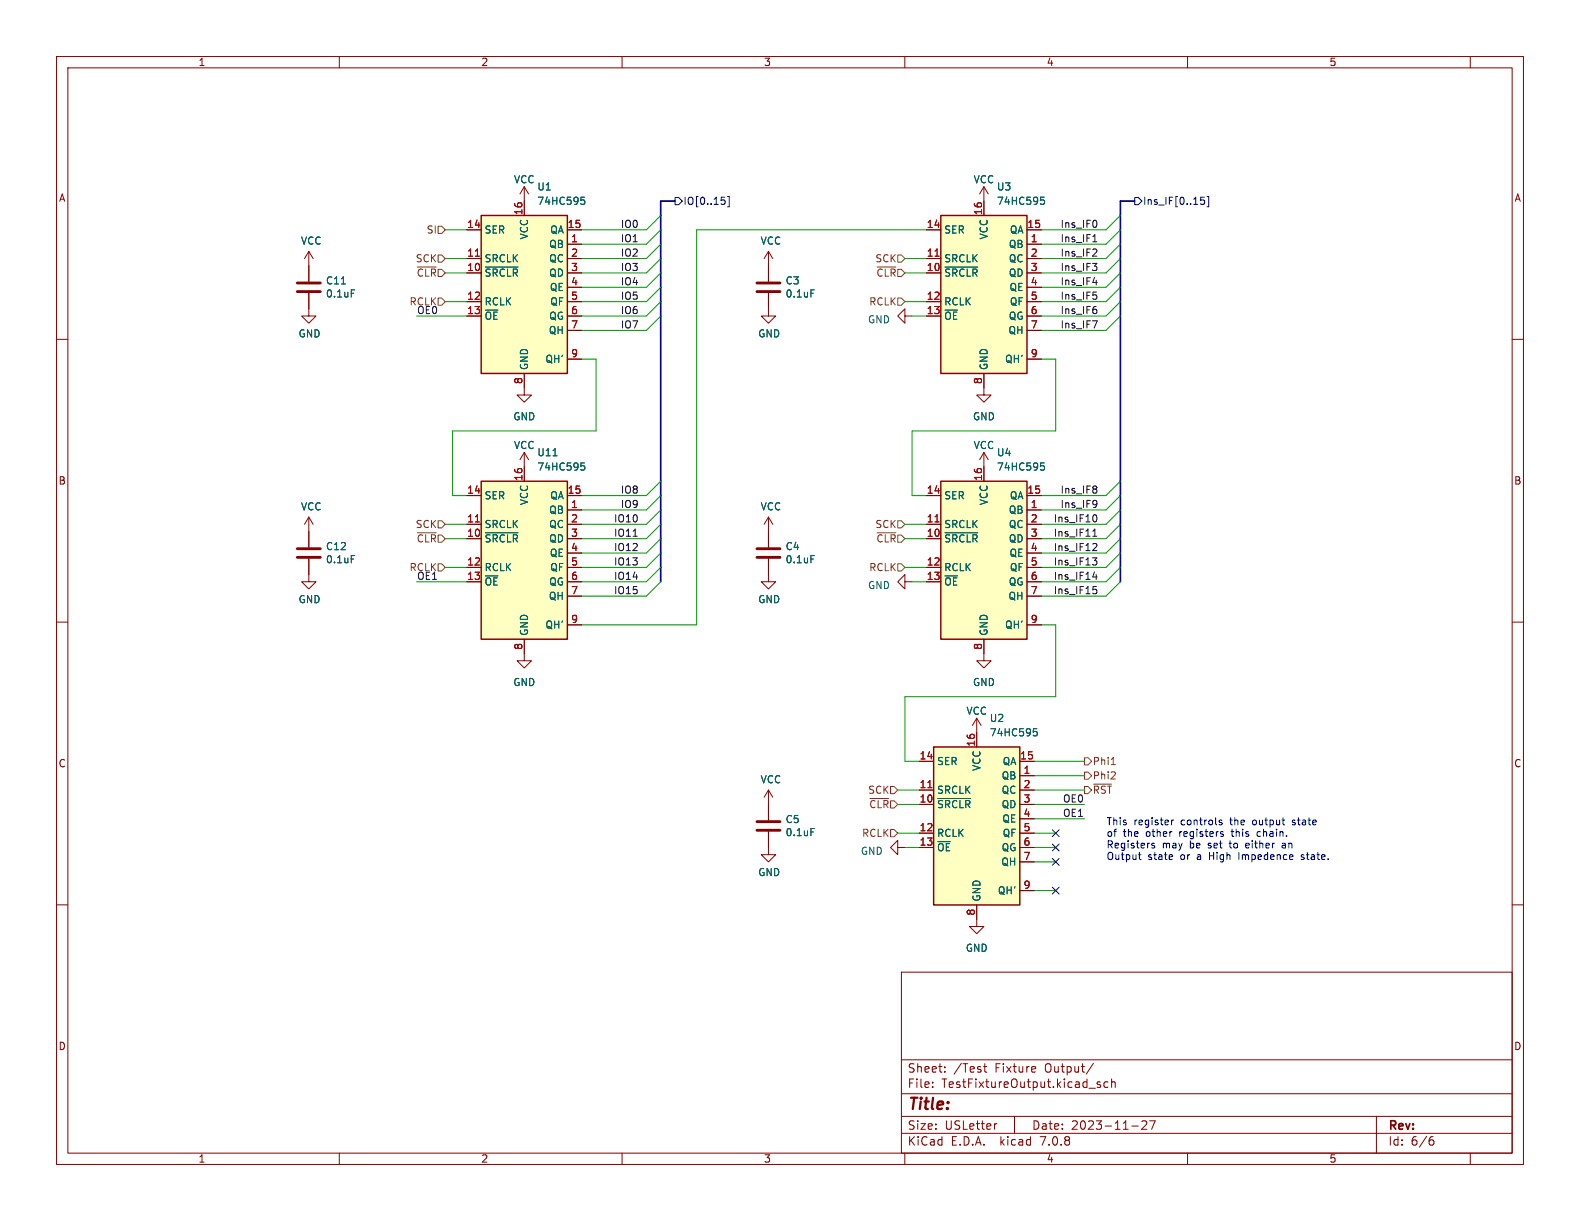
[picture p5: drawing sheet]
<svg xmlns="http://www.w3.org/2000/svg" width="279mm" height="216mm" viewBox="0 0 279 216" stroke-linecap="round" stroke-linejoin="round" font-family="sans-serif">
<g fill="none" stroke="#840000" stroke-width=".18">
<path d="M10 10h259.4v195.9h-259.4zM12 12h255.4v191.9h-255.4zM60 10v2M110 10v2M160 10v2M210 10v2M260 10v2M92.7 33v5.1M92.7 33l-.8 1.3M92.7 33l.8 1.3M174 33l-.8 1.3M174 33v5.1"/>
<path d="M174 33l.8 1.3M10 60h2M54.6 51.8v4.1h1.3l-1.3 1.3-1.3-1.3h1.3M54.6 44.5v5.3M54.6 44.5l-.8 1.2M54.6 44.5l.8 1.2M82.5 48.3h2.6M82.5 45.7h2.6M82.5 53.3h2.6M82.5 55.9h2.6M82.5 40.6h2.6M100.3 43.2h2.6"/>
<path d="M100.3 48.3h2.6M100.3 45.7h2.6M100.3 53.3h2.6M100.3 55.9h2.6M100.3 40.6h2.6M100.3 50.8h2.6M100.3 58.4h2.6M135.9 51.8v4.1h1.3l-1.3 1.3-1.3-1.3h1.3M135.9 44.5v5.3M135.9 44.5l-.8 1.2M135.9 44.5l.8 1.2M160 55.9v-1.3l-1.3 1.3 1.3 1.3v-1.3h1.3"/>
<path d="M163.8 48.3h2.6M163.8 45.7h2.6M163.8 53.3h2.6M163.8 55.9h2.6M163.8 40.6h2.6M181.6 43.2h2.5M181.6 48.3h2.5M181.6 45.7h2.5M181.6 53.3h2.5M181.6 55.9h2.5M181.6 40.6h2.5M181.6 50.8h2.5"/>
<path d="M181.6 58.4h2.5M267.4 60h2M92.7 66v3.9h1.3l-1.3 1.2-1.3-1.2h1.3M100.3 63.5h2.6M174 66v3.9h1.3l-1.3 1.2-1.3-1.2h1.3M181.6 63.5h2.5M54.6 98.8v4.1h1.3l-1.3 1.2-1.3-1.2h1.3M54.6 91.4v5.4M54.6 91.4l-.8 1.3M54.6 91.4l.8 1.3M82.5 95.3h2.6M82.5 92.7h2.6"/>
<path d="M82.5 87.6h2.6M92.7 80v5.1M92.7 80l-.8 1.3M92.7 80l.8 1.3M100.3 90.2h2.6M100.3 95.3h2.6M100.3 92.7h2.6M100.3 87.6h2.6M100.3 97.8h2.6M135.9 98.8v4.1h1.3l-1.3 1.2-1.3-1.2h1.3M135.9 91.4v5.4M135.9 91.4l-.8 1.3"/>
<path d="M135.9 91.4l.8 1.3M163.8 95.3h2.6M163.8 92.7h2.6M163.8 87.6h2.6M174 80v5.1M174 80l-.8 1.3M174 80l.8 1.3M181.6 90.2h2.5M181.6 95.3h2.5M181.6 92.7h2.5M181.6 87.6h2.5M181.6 97.8h2.5"/>
<path d="M10 110h2M82.5 100.3h2.6M82.5 102.9h2.6M92.7 113v3.8h1.3l-1.3 1.3-1.3-1.3h1.3M100.3 100.3h2.6M100.3 102.9h2.6M100.3 105.4h2.6M100.3 110.5h2.6M160 102.9v-1.3l-1.3 1.3 1.3 1.2v-1.2h1.3M163.8 100.3h2.6M163.8 102.9h2.6M174 113v3.8h1.3l-1.3 1.3-1.3-1.3h1.3"/>
<path d="M181.6 100.3h2.5M181.6 102.9h2.5M181.6 105.4h2.5M181.6 110.5h2.5M267.4 110h2M135.9 139.7l-.8 1.3M135.9 139.7v5.3M135.9 139.7l.8 1.3M162.6 139.7h2.5M162.6 134.6h2.5M172.7 127l-.7 1.3M172.7 127v5.1"/>
<path d="M172.7 127l.8 1.3M180.3 137.2h2.6M180.3 139.7h2.6M180.3 134.6h2.6M10 160h2M135.9 147.1v4h1.3l-1.3 1.3-1.3-1.3h1.3M158.7 149.9v-1.3l-1.2 1.3 1.2 1.2v-1.2h1.3M162.6 142.2h2.5M162.6 147.3h2.5M162.6 149.9h2.5M180.3 142.2h2.6M180.3 147.3h2.6"/>
<path d="M180.3 149.9h2.6M180.3 144.8h2.6M180.3 152.4h2.6M180.3 157.5h2.6M267.4 160h2M159.4 171.9h108v32h-108zM172.7 160v3.8h1.3l-1.3 1.3-1.3-1.3h1.3M159.4 197.4h108M159.4 193.4h108M159.4 187.4h108M164.9 192.1v.2M164.9 191.4v.1"/>
<path d="M167.1 189.4v.2M167.1 188.7v.1M173.9 188.6h.6M174.1 188.1v1.3l.4 .2M176.3 198.7l-.3 .1M179.4 197.4v3M182.9 188.6l.2 .3-.7 .2M183.1 189.5l-.2 .1M192.6 192.4h1.1M193.4 188l-1.3 1.9M194.6 191.4l-.4-.1-.2 .2 .1 .2 .5 .2v.3h-.6M195.9 191.4l-.4-.1-.3 .3v.4l.2 .2h.5"/>
<path d="M196.6 191.4l.2-.1 .3 .1 .1 .9M196.6 190.8v1.5M200.1 199.1h1.2M201.9 198.3l.6-.1 .2 .1 .1 .3-.9 1.1h.9M203.3 198.2h1l-.7 1.5M243.4 197.4v6.5M60 203.9v2M110 203.9v2M159.4 200.4h108M160 203.9v2M210 203.9v2M253 201.6h.3l.3 .2-.1 .5-.5 .2"/>
<path d="M253.4 201l-.4 .1M260 203.9v2"/>
</g>
<path d="M52.6 51.6h4M52.6 50h4M133.9 51.6h4M133.9 50h4M52.6 98.6h4M52.6 97h4M133.9 98.6h4M133.9 97h4M133.9 146.8h4M133.9 145.3h4" fill="none" stroke="#840000" stroke-width=".51"/>
<g fill="none" stroke="#006464" stroke-width=".18">
<path d="M102.8 34.9h.6M102.9 35.4h.3l.2 .2v.4l-.5 .1M184 34.9h.6M184.2 35.4h.3l.2 .2-.1 .4-.4 .1M60.4 50.2h.7M62.1 51.3h.6M85.8 47.2h5.8M143.4 51.3h.6M167.1 47.2h5.8M62.1 98.2h.6M85.8 94.2h5.8M97.8 80.6h.7"/>
<path d="M102.8 81.9h.6M102.9 82.3h.3l.2 .3v.4l-.5 .1M143.4 98.2h.6M167.1 94.2h5.8M184 81.9h.6M184.2 82.3h.3l.2 .3-.1 .4-.4 .1M182.8 128.8h.6M182.9 129.3h.3l.2 .3v.4l-.5 .1M143.4 146.5h.6M165.8 141.2h5.8"/>
</g>
<g fill="#ffffc2" stroke="#ffffc2" stroke-width=".18">
<path d="M165.1 132.1h15.2v27.9h-15.2z"/>
<path d="M166.4 38.1h15.2v27.9h-15.2z"/>
<path d="M85.1 85.1h15.2v27.9h-15.2z"/>
<path d="M166.4 85.1h15.2v27.9h-15.2z"/>
<path d="M85.1 38.1h15.2v27.9h-15.2z"/>
</g>
<path d="M85.1 38.1h15.2v27.9h-15.2zM166.4 38.1h15.2v27.9h-15.2zM85.1 85.1h15.2v27.9h-15.2zM166.4 85.1h15.2v27.9h-15.2zM165.1 132.1h15.2v27.9h-15.2z" fill="none" stroke="#840000" stroke-width=".25"/>
<path d="M84.1 45.3h.7M165.3 45.3h.8M84.1 92.3h.7M165.3 92.3h.8M164.1 139.3h.7" fill="none" stroke="#a90000" stroke-width=".18"/>
<g fill="none" stroke="#725600" stroke-width=".18">
<path d="M73.8 47.2h3.3M77.5 52.7h.6l.6 .6-.6 .7h-.6zM77.5 45.1h.6l.6 .6-.6 .7h-.6zM77.5 40h.6l.6 .6-.6 .7h-.6zM155.1 47.2h3.3M158.7 45.1h.7l.6 .6-.6 .7h-.7zM158.7 52.7h.7l.6 .6-.6 .7h-.7zM73.8 94.2h3.3M77.5 92.1h.6l.6 .6-.6 .6h-.6zM77.5 99.7h.6l.6 .6-.6 .7h-.6zM155.1 94.2h3.3M158.7 99.7h.7l.6 .6-.6 .7h-.7z"/>
<path d="M158.7 92.1h.7l.6 .6-.6 .6h-.7zM157.5 139.1h.6l.6 .6-.6 .6h-.6zM191.8 139.1h.6l.6 .6-.6 .6h-.6zM191.8 134h.6l.6 .6-.6 .7h-.6zM191.8 136.5h.6l.6 .7-.6 .6h-.6zM193.4 138.7h3.2M196.4 137.7h.8M196.5 135.2h.7M197.2 136.6v.4M153.8 141.2h3.4M157.5 146.7h.6l.6 .6-.6 .7h-.6z"/>
</g>
<g fill="none" stroke="#000084" stroke-width=".18">
<path d="M119.4 34.9h.6l.6 .7-.6 .6h-.6zM127.6 34.9h.6M128 35.4l.2 .2v.3l-.2 .2M128.7 34.7h.3v1.9h-.3M200.7 34.9h.6l.6 .7-.6 .6h-.6zM212.4 34.9h.6M212.4 35.4h.4l.2 .2-.1 .5h-.5M213.4 34.7h.3v1.9h-.3M186.1 146.7l1.2 1.2M186.1 151.8l1.2 1.2M186.1 149.3l1.2 1.2M186.1 156.9l1.2 1.2"/>
<path d="M187.3 146.7l-1.2 1.2M187.3 151.8l-1.2 1.2M187.3 149.3l-1.2 1.2M187.3 156.9l-1.2 1.2"/>
</g>
<g fill="none" stroke="#0f0f0f" stroke-width=".18">
<path d="M193.8 39.1l.2 .3-.2 .7M193.2 56.7h.8l-.5 1.3M193.2 46.6h.8l-.5 .4M193.2 42.8h.8M193.2 50h.8M193.3 51.6h.6M193.8 44.1l.2 .2-.1 .3-.7 .7h.8M193.8 52.2l.2 .2-.2 .5M193.8 54.7l.2 .2-.2 .5M193.9 47.2v.5M112 94.8h.7M193.2 98.6h.8l-.5 .5 .4 .1 .1 .5-.3 .2h-.3"/>
<path d="M193.2 94.8h.8M193.4 93.9l.2-.3v1.2M193.4 96.1l.4 .1 .2 .3-.8 .9h.8M193.7 91a.79 .79 0 0 1 0 1.3M193.8 86l.2 .2-.2 .2M193.8 86.5l.2 .2-.2 .4M193.8 88.5l.1 .1a1.07 1.07 0 0 1-.1 1M194 89l-.2 .2M193.2 102h.8M193.3 103.7h.6M193.4 104.2h.3l.3 .2-.2 .5-.4 .1M193.8 101.6v.8"/>
</g>
<g fill="none" stroke="#0000c2" stroke-width=".18">
<path d="M201.3 151.1h.5M201.5 150.7v1.1l.3 .2M204.1 149.2l-.3-.1-.1 .2v.2l.4 .1v.3h-.4M207.2 145v.9M207.5 145l-.3 .2M215.6 145.1h.5M215.6 145.4l.5 .1v.2l-.2 .2-.3-.1M216 147.5h.3l.1 .2-.2 .2h-.3M216 147.1h.3M219.1 150.7v1.3M220.5 149.1l-.2 .2v.5l.2 .1M220.9 149.4l-.6 .1"/>
<path d="M222.5 147.1l-.2 .2v.4l.2 .2M227.1 149.1l-.3 .1M227.2 149.5h-.3l-.2 .1 .1 .3h.4M228.5 145.8l.1 .1M228.7 145l-.2 .2 .2 .2M230.1 151.9l.4 .1M230.5 151.1l-.4 .2 .1 .2 .3 .1"/>
</g>
<path d="M119.4 35.6h-2.6v67.3M200.7 35.6h-2.6v67.3" fill="none" stroke="#000084" stroke-width=".3"/>
<g fill="none" stroke="#009600" stroke-width=".18">
<path d="M116.8 38.1l-2.5 2.5h-11.4M198.1 38.1l-2.5 2.5h-11.5M73.7 55.9h8.8M78.7 45.7h3.8M78.7 48.3h3.8M78.7 53.3h3.8M78.7 40.6h3.8M116.8 53.3l-2.5 2.6h-11.4M116.8 48.3l-2.5 2.5h-11.4M116.8 55.9l-2.5 2.5h-11.4M116.8 43.2l-2.5 2.5h-11.4M116.8 45.7l-2.5 2.6h-11.4"/>
<path d="M116.8 50.8l-2.5 2.5h-11.4M116.8 40.6l-2.5 2.6h-11.4M160 45.7h3.8M160 48.3h3.8M160 53.3h3.8M161.3 55.9h2.5M163.8 40.6h-40.6v69.9h-20.3M198.1 53.3l-2.5 2.6h-11.5M198.1 48.3l-2.5 2.5h-11.5M198.1 55.9l-2.5 2.5h-11.5M198.1 43.2l-2.5 2.5h-11.5M198.1 45.7l-2.5 2.6h-11.5"/>
<path d="M198.1 50.8l-2.5 2.5h-11.5M198.1 40.6l-2.5 2.6h-11.5M102.9 63.5h2.5v12.7h-25.4v11.4h2.5M184.1 63.5h2.6v12.7h-25.4v11.4h2.5M78.7 95.3h3.8M78.7 92.7h3.8M116.8 87.6l-2.5 2.6h-11.4M116.8 95.3l-2.5 2.5h-11.4M116.8 92.7l-2.5 2.6h-11.4M116.8 85.1l-2.5 2.5h-11.4M116.8 90.2l-2.5 2.5h-11.4M116.8 97.8l-2.5 2.5h-11.4"/>
<path d="M160 95.3h3.8M160 92.7h3.8M198.1 87.6l-2.5 2.6h-11.5M198.1 95.3l-2.5 2.5h-11.5M198.1 92.7l-2.5 2.6h-11.5M198.1 85.1l-2.5 2.5h-11.5M198.1 90.2l-2.5 2.5h-11.5M198.1 97.8l-2.5 2.5h-11.5M73.7 102.9h8.8M78.7 100.3h3.8M116.8 100.3l-2.5 2.6h-11.4M116.8 102.9l-2.5 2.5h-11.4"/>
<path d="M160 100.3h3.8M161.3 102.9h2.5M184.1 110.5h2.6v12.7h-26.7v11.4h2.6M198.1 100.3l-2.5 2.6h-11.5M198.1 102.9l-2.5 2.5h-11.5M158.7 139.7h3.9M182.9 134.6h8.9M182.9 139.7h8.9M182.9 137.2h8.9M158.7 142.2h3.9M158.7 147.3h3.9M160 149.9h2.6"/>
<path d="M182.9 149.9h3.8M182.9 142.2h8.9M182.9 147.3h3.8M182.9 144.8h8.9M182.9 157.5h3.8M182.9 152.4h3.8"/>
</g>
<text font-size="2.8" fill="#840000" x="160.4" y="196.8">Title:</text>
<g font-size="2.1" fill="#840000">
<text x="160.4" y="189.9">Sheet:</text>
<text x="168.6" y="189.9">/Test</text>
<text x="176" y="189.9">Fixture</text>
<text x="184.9" y="189.9">Output/</text>
<text x="160.4" y="192.6">File:</text>
<text x="166.5" y="192.6">TestFixtureOutput.kicad_sch</text>
<text x="160.4" y="202.8">KiCad</text>
<text x="160.4" y="200">Size:</text>
<text x="167.1" y="200">USLetter</text>
<text x="168.1" y="202.8">E.D.A.</text>
<text x="177" y="202.8">kicad</text>
<text x="182.4" y="200">Date:</text>
<text x="184.2" y="202.8">7.0.8</text>
<text x="189.4" y="200">2023-11-27</text>
<text x="245.4" y="200.2">Rev:</text>
<text x="245.4" y="202.8">Id:</text>
<text x="249.5" y="202.8">6/6</text>
</g>
<g font-size="1.8" fill="#840000">
<text x="35" y="11.9">1</text>
<text x="85" y="11.9">2</text>
<text x="135" y="11.9">3</text>
<text x="185" y="11.9">4</text>
<text x="235" y="11.9">5</text>
<text x="10.3" y="35.9">A</text>
<text x="267.7" y="35.9">A</text>
<text x="10.3" y="85.9">B</text>
<text x="267.7" y="85.9">B</text>
<text x="10.3" y="135.9">C</text>
<text x="267.7" y="135.9">C</text>
<text x="10.3" y="185.9">D</text>
<text x="267.7" y="185.9">D</text>
<text x="35" y="205.8">1</text>
<text x="85" y="205.8">2</text>
<text x="135" y="205.8">3</text>
<text x="185" y="205.8">4</text>
<text x="235" y="205.8">5</text>
</g>
<g font-size="1.8" fill="#006464">
<text x="90.8" y="32.6">VCC</text>
<text x="94.9" y="33.9">U1</text>
<text x="172.1" y="32.6">VCC</text>
<text x="176.2" y="33.9">U3</text>
<text x="85.6" y="41.5">SER</text>
<text x="94.9" y="36.4">74HC595</text>
<text x="97.2" y="41.5">QA</text>
<text x="166.9" y="41.5">SER</text>
<text x="176.2" y="36.4">74HC595</text>
<text x="178.5" y="41.5">QA</text>
<text x="53.1" y="43.5">VCC</text>
<text x="85.6" y="46.6">SRCLK</text>
<text x="93.6" y="42.4" transform="rotate(-90 93.6 42.4)">VCC</text>
<text x="97" y="44">QB</text>
<text x="97" y="46.6">QC</text>
<text x="134.4" y="43.5">VCC</text>
<text x="166.9" y="46.6">SRCLK</text>
<text x="174.9" y="42.4" transform="rotate(-90 174.9 42.4)">VCC</text>
<text x="178.3" y="44">QB</text>
<text x="178.3" y="46.6">QC</text>
<text x="57.5" y="50.5">C11</text>
<text x="57.5" y="52.8">0.1uF</text>
<text x="85.6" y="49.1">~{SRCLR}</text>
<text x="97" y="49.1">QD</text>
<text x="97.1" y="51.7">QE</text>
<text x="138.8" y="50.5">C3</text>
<text x="138.8" y="52.8">0.1uF</text>
<text x="166.9" y="49.1">~{SRCLR}</text>
<text x="178.3" y="49.1">QD</text>
<text x="178.4" y="51.7">QE</text>
<text x="52.7" y="59.9">GND</text>
<text x="85.6" y="54.2">RCLK</text>
<text x="85.6" y="56.7">~{OE}</text>
<text x="97" y="59.3">QH</text>
<text x="97" y="56.7">QG</text>
<text x="97.2" y="54.2">QF</text>
<text x="134" y="59.9">GND</text>
<text x="153.4" y="57.4">GND</text>
<text x="166.9" y="54.2">RCLK</text>
<text x="166.9" y="56.7">~{OE}</text>
<text x="178.2" y="59.3">QH</text>
<text x="178.3" y="56.7">QG</text>
<text x="178.5" y="54.2">QF</text>
<text x="93.6" y="65.5" transform="rotate(-90 93.6 65.5)">GND</text>
<text x="96.4" y="64.4">QH'</text>
<text x="174.9" y="65.5" transform="rotate(-90 174.9 65.5)">GND</text>
<text x="177.6" y="64.4">QH'</text>
<text x="90.7" y="74.5">GND</text>
<text x="172" y="74.5">GND</text>
<text x="90.8" y="79.6">VCC</text>
<text x="94.9" y="80.9">U11</text>
<text x="94.9" y="83.4">74HC595</text>
<text x="172.1" y="79.6">VCC</text>
<text x="176.2" y="80.9">U4</text>
<text x="176.2" y="83.4">74HC595</text>
<text x="85.6" y="88.5">SER</text>
<text x="93.6" y="89.4" transform="rotate(-90 93.6 89.4)">VCC</text>
<text x="97.2" y="88.5">QA</text>
<text x="166.9" y="88.5">SER</text>
<text x="174.9" y="89.4" transform="rotate(-90 174.9 89.4)">VCC</text>
<text x="178.5" y="88.5">QA</text>
<text x="53.1" y="90.4">VCC</text>
<text x="85.6" y="93.6">SRCLK</text>
<text x="97" y="91">QB</text>
<text x="97" y="93.6">QC</text>
<text x="134.4" y="90.4">VCC</text>
<text x="166.9" y="93.6">SRCLK</text>
<text x="178.3" y="91">QB</text>
<text x="178.3" y="93.6">QC</text>
<text x="57.5" y="97.5">C12</text>
<text x="57.5" y="99.8">0.1uF</text>
<text x="85.6" y="96.1">~{SRCLR}</text>
<text x="85.6" y="101.2">RCLK</text>
<text x="97" y="96.1">QD</text>
<text x="97.1" y="98.7">QE</text>
<text x="97.2" y="101.2">QF</text>
<text x="138.8" y="97.5">C4</text>
<text x="138.8" y="99.8">0.1uF</text>
<text x="166.9" y="96.1">~{SRCLR}</text>
<text x="166.9" y="101.2">RCLK</text>
<text x="178.3" y="96.1">QD</text>
<text x="178.4" y="98.7">QE</text>
<text x="178.5" y="101.2">QF</text>
<text x="52.7" y="106.9">GND</text>
<text x="85.6" y="103.7">~{OE}</text>
<text x="97" y="106.3">QH</text>
<text x="97" y="103.7">QG</text>
<text x="134" y="106.9">GND</text>
<text x="153.4" y="104.4">GND</text>
<text x="166.9" y="103.7">~{OE}</text>
<text x="178.2" y="106.3">QH</text>
<text x="178.3" y="103.7">QG</text>
<text x="93.6" y="112.5" transform="rotate(-90 93.6 112.5)">GND</text>
<text x="96.4" y="111.4">QH'</text>
<text x="174.9" y="112.5" transform="rotate(-90 174.9 112.5)">GND</text>
<text x="177.6" y="111.4">QH'</text>
<text x="90.7" y="121.5">GND</text>
<text x="172" y="121.5">GND</text>
<text x="170.8" y="126.6">VCC</text>
<text x="174.9" y="127.9">U2</text>
<text x="174.9" y="130.4">74HC595</text>
<text x="165.6" y="135.5">SER</text>
<text x="173.6" y="136.4" transform="rotate(-90 173.6 136.4)">VCC</text>
<text x="177.2" y="135.5">QA</text>
<text x="134.4" y="138.7">VCC</text>
<text x="165.6" y="143.1">~{SRCLR}</text>
<text x="165.6" y="140.6">SRCLK</text>
<text x="177" y="138">QB</text>
<text x="177" y="140.6">QC</text>
<text x="177" y="143.1">QD</text>
<text x="138.8" y="145.7">C5</text>
<text x="138.8" y="148.1">0.1uF</text>
<text x="165.6" y="148.2">RCLK</text>
<text x="177.1" y="145.6">QE</text>
<text x="177.2" y="148.2">QF</text>
<text x="134" y="155.1">GND</text>
<text x="152.1" y="151.4">GND</text>
<text x="165.6" y="150.7">~{OE}</text>
<text x="177" y="153.3">QH</text>
<text x="177" y="150.7">QG</text>
<text x="173.6" y="159.5" transform="rotate(-90 173.6 159.5)">GND</text>
<text x="176.4" y="158.3">QH'</text>
<text x="170.7" y="168.5">GND</text>
</g>
<g font-size="1.8" fill="#725600">
<text x="75.4" y="41.5">SI</text>
<text x="73.4" y="46.6">SCK</text>
<text x="154.7" y="46.6">SCK</text>
<text x="73.6" y="49.1">~{CLR}</text>
<text x="154.9" y="49.1">~{CLR}</text>
<text x="72.3" y="54.2">RCLK</text>
<text x="153.6" y="54.2">RCLK</text>
<text x="73.4" y="93.6">SCK</text>
<text x="154.7" y="93.6">SCK</text>
<text x="72.3" y="101.2">RCLK</text>
<text x="73.6" y="96.1">~{CLR}</text>
<text x="153.6" y="101.2">RCLK</text>
<text x="154.9" y="96.1">~{CLR}</text>
<text x="193.1" y="135.5">Phi1</text>
<text x="153.4" y="140.6">SCK</text>
<text x="153.6" y="143.1">~{CLR}</text>
<text x="193.1" y="140.6">~{RST}</text>
<text x="193.1" y="138">Phi2</text>
<text x="152.3" y="148.2">RCLK</text>
</g>
<g font-size="1.8" fill="#a90000">
<text x="82.5" y="40.4">14</text>
<text x="92.5" y="38.1" transform="rotate(-90 92.5 38.1)">16</text>
<text x="100.3" y="40.4">15</text>
<text x="163.8" y="40.4">14</text>
<text x="173.7" y="38.1" transform="rotate(-90 173.7 38.1)">16</text>
<text x="181.6" y="40.4">15</text>
<text x="82.5" y="45.5">11</text>
<text x="100.9" y="42.9">1</text>
<text x="100.9" y="45.5">2</text>
<text x="163.8" y="45.5">11</text>
<text x="182.2" y="42.9">1</text>
<text x="182.2" y="45.5">2</text>
<text x="82.5" y="48">10</text>
<text x="82.5" y="53.1">12</text>
<text x="100.9" y="48">3</text>
<text x="100.9" y="50.5">4</text>
<text x="100.9" y="53.1">5</text>
<text x="163.8" y="48">10</text>
<text x="163.8" y="53.1">12</text>
<text x="182.2" y="48">3</text>
<text x="182.2" y="50.5">4</text>
<text x="182.2" y="53.1">5</text>
<text x="82.5" y="55.6">13</text>
<text x="100.9" y="55.6">6</text>
<text x="100.9" y="58.2">7</text>
<text x="163.8" y="55.6">13</text>
<text x="182.2" y="55.6">6</text>
<text x="182.2" y="58.2">7</text>
<text x="100.9" y="63.2">9</text>
<text x="182.2" y="63.2">9</text>
<text x="92.5" y="68" transform="rotate(-90 92.5 68)">8</text>
<text x="173.7" y="68" transform="rotate(-90 173.7 68)">8</text>
<text x="82.5" y="87.4">14</text>
<text x="92.5" y="85.1" transform="rotate(-90 92.5 85.1)">16</text>
<text x="100.3" y="87.4">15</text>
<text x="100.9" y="89.9">1</text>
<text x="163.8" y="87.4">14</text>
<text x="173.7" y="85.1" transform="rotate(-90 173.7 85.1)">16</text>
<text x="181.6" y="87.4">15</text>
<text x="182.2" y="89.9">1</text>
<text x="82.5" y="95">10</text>
<text x="82.5" y="92.5">11</text>
<text x="100.9" y="92.5">2</text>
<text x="100.9" y="95">3</text>
<text x="163.8" y="95">10</text>
<text x="163.8" y="92.5">11</text>
<text x="182.2" y="92.5">2</text>
<text x="182.2" y="95">3</text>
<text x="82.5" y="100.1">12</text>
<text x="100.9" y="97.5">4</text>
<text x="100.9" y="100.1">5</text>
<text x="163.8" y="100.1">12</text>
<text x="182.2" y="97.5">4</text>
<text x="182.2" y="100.1">5</text>
<text x="82.5" y="102.6">13</text>
<text x="100.9" y="102.6">6</text>
<text x="100.9" y="105.2">7</text>
<text x="163.8" y="102.6">13</text>
<text x="182.2" y="102.6">6</text>
<text x="182.2" y="105.2">7</text>
<text x="100.9" y="110.2">9</text>
<text x="182.2" y="110.2">9</text>
<text x="92.5" y="115" transform="rotate(-90 92.5 115)">8</text>
<text x="173.7" y="115" transform="rotate(-90 173.7 115)">8</text>
<text x="162.5" y="134.4">14</text>
<text x="172.5" y="132.1" transform="rotate(-90 172.5 132.1)">16</text>
<text x="180.3" y="134.4">15</text>
<text x="180.9" y="136.9">1</text>
<text x="162.5" y="142">10</text>
<text x="162.5" y="139.4">11</text>
<text x="180.9" y="139.4">2</text>
<text x="180.9" y="142">3</text>
<text x="162.5" y="147.1">12</text>
<text x="162.5" y="149.6">13</text>
<text x="180.9" y="144.5">4</text>
<text x="180.9" y="147.1">5</text>
<text x="180.9" y="149.6">6</text>
<text x="180.9" y="152.1">7</text>
<text x="172.5" y="162" transform="rotate(-90 172.5 162)">8</text>
<text x="180.9" y="157.2">9</text>
</g>
<g font-size="1.8" fill="#0f0f0f">
<text x="109.7" y="40.4">IO0</text>
<text x="187.5" y="40.4">Ins_IF0</text>
<text x="109.7" y="48">IO3</text>
<text x="109.7" y="45.5">IO2</text>
<text x="109.7" y="42.9">IO1</text>
<text x="187.5" y="42.9">Ins_IF1</text>
<text x="187.5" y="45.5">Ins_IF2</text>
<text x="187.5" y="48">Ins_IF3</text>
<text x="109.7" y="53.1">IO5</text>
<text x="109.7" y="50.5">IO4</text>
<text x="187.5" y="53.1">Ins_IF5</text>
<text x="187.5" y="50.5">Ins_IF4</text>
<text x="73.7" y="55.6">OE0</text>
<text x="109.7" y="55.6">IO6</text>
<text x="109.7" y="58.2">IO7</text>
<text x="187.5" y="55.6">Ins_IF6</text>
<text x="187.5" y="58.2">Ins_IF7</text>
<text x="109.7" y="89.9">IO9</text>
<text x="109.7" y="87.4">IO8</text>
<text x="187.5" y="87.4">Ins_IF8</text>
<text x="187.5" y="89.9">Ins_IF9</text>
<text x="108.5" y="95">IO11</text>
<text x="108.5" y="92.4">IO10</text>
<text x="186.2" y="92.4">Ins_IF10</text>
<text x="186.2" y="95">Ins_IF11</text>
<text x="108.5" y="97.5">IO12</text>
<text x="108.5" y="100.1">IO13</text>
<text x="186.2" y="100.1">Ins_IF13</text>
<text x="186.2" y="97.5">Ins_IF12</text>
<text x="73.7" y="102.6">OE1</text>
<text x="108.5" y="102.6">IO14</text>
<text x="108.5" y="105.1">IO15</text>
<text x="186.2" y="105.1">Ins_IF15</text>
<text x="186.2" y="102.6">Ins_IF14</text>
<text x="187.9" y="142">OE0</text>
<text x="187.9" y="144.5">OE1</text>
</g>
<g font-size="1.8" fill="#000084">
<text x="120.8" y="36.4">IO[0..15]</text>
<text x="202" y="36.4">Ins_IF[0..15]</text>
</g>
<g font-size="1.8" fill="#0000c2">
<text x="195.6" y="146">This</text>
<text x="195.6" y="148.1">of</text>
<text x="198.6" y="148.1">the</text>
<text x="200.5" y="146">register</text>
<text x="202.8" y="148.1">other</text>
<text x="208.8" y="148.1">registers</text>
<text x="208.9" y="146">controls</text>
<text x="217.8" y="146">the</text>
<text x="218.3" y="148.1">this</text>
<text x="222" y="146">output</text>
<text x="223" y="148.1">chain.</text>
<text x="229.2" y="146">state</text>
<text x="195.6" y="150.1">Registers</text>
<text x="195.6" y="152.2">Output</text>
<text x="203" y="152.2">state</text>
<text x="205.5" y="150.1">may</text>
<text x="208.9" y="152.2">or</text>
<text x="210.5" y="150.1">be</text>
<text x="212" y="152.2">a</text>
<text x="213.9" y="150.1">set</text>
<text x="214.3" y="152.2">High</text>
<text x="217.9" y="150.1">to</text>
<text x="219.7" y="152.2">Impedence</text>
<text x="221" y="150.1">either</text>
<text x="227.6" y="150.1">an</text>
<text x="231" y="152.2">state.</text>
</g>
</svg>
